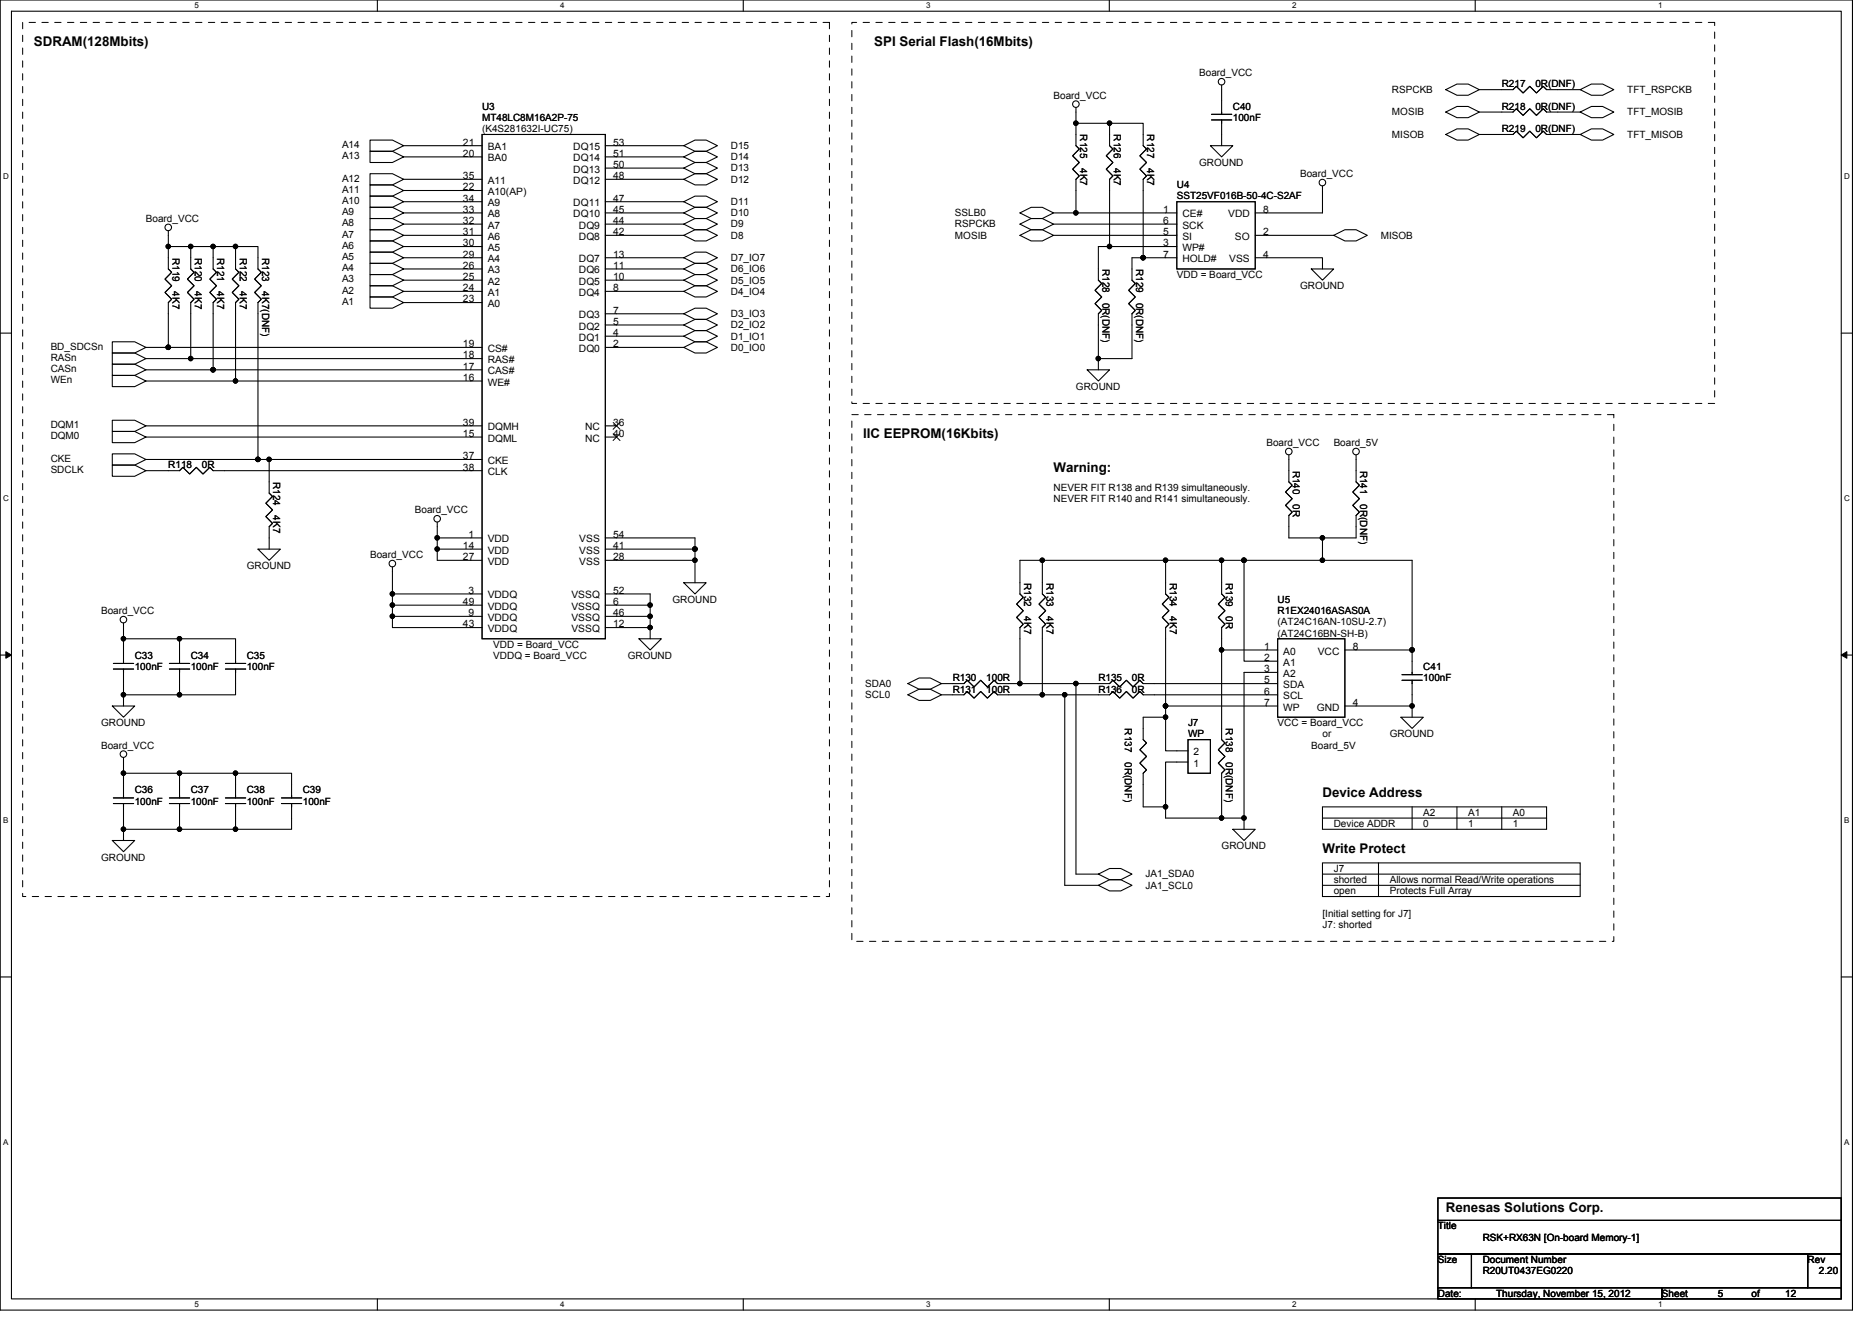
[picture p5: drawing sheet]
<svg xmlns="http://www.w3.org/2000/svg" width="297mm" height="210mm" viewBox="0 0 297 210" stroke-linecap="round" stroke-linejoin="round" font-family="sans-serif">
<path d="M0 0h293.9v207.9h-293.9zM1.8 1.8h290.4v204.3h-290.4z" fill="none" stroke="#000" stroke-width=".17"/>
<g fill="#fff">
<path d="M30.8 .2h.7v1.4h-.7z"/>
<path d="M30.8 206.3h.7v1.4h-.7z"/>
</g>
<path d="M59.9 0v1.8M59.9 206.1v1.8" fill="none" stroke="#000" stroke-width=".17"/>
<g fill="#fff">
<path d="M88.9 .2h.7v1.4h-.7z"/>
<path d="M88.9 206.3h.7v1.4h-.7z"/>
</g>
<path d="M117.9 0v1.8M117.9 206.1v1.8" fill="none" stroke="#000" stroke-width=".17"/>
<g fill="#fff">
<path d="M147 .2h.7v1.4h-.7z"/>
<path d="M147 206.3h.7v1.4h-.7z"/>
</g>
<path d="M176 0v1.8M176 206.1v1.8" fill="none" stroke="#000" stroke-width=".17"/>
<g fill="#fff">
<path d="M205 .2h.7v1.4h-.7z"/>
<path d="M205 206.3h.7v1.4h-.7z"/>
</g>
<path d="M234.1 0v1.8M234.1 206.1v1.8" fill="none" stroke="#000" stroke-width=".17"/>
<g fill="#fff">
<path d="M263.1 .2h.7v1.4h-.7z"/>
<path d="M263.1 206.3h.7v1.4h-.7z"/>
<path d="M.5 27.3h.9v1.4h-.9z"/>
<path d="M292.6 27.3h.9v1.4h-.9z"/>
<path d="M.5 78.4h.9v1.4h-.9z"/>
<path d="M292.6 78.4h.9v1.4h-.9z"/>
</g>
<path d="M0 52.9h1.8M292.2 52.9h1.7" fill="none" stroke="#000" stroke-width=".17"/>
<g fill="#fff">
<path d="M.5 129.5h.8v1.4h-.8z"/>
<path d="M292.6 129.5h.9v1.4h-.9z"/>
</g>
<path d="M0 103.9h1.8M292.2 103.9h1.7" fill="none" stroke="#000" stroke-width=".17"/>
<path d="M.9 103.4l.9 .5-.9 .5zM292.2 103.9l.8-.5v1z" fill="#000" stroke="#000" stroke-width=".16"/>
<g fill="#fff">
<path d="M.5 180.5h.8v1.4h-.8z"/>
<path d="M292.6 180.5h.9v1.4h-.9z"/>
</g>
<g fill="none" stroke="#000" stroke-width=".17">
<path d="M170.7 19.6h5.4v3.5l.5 .5-1.1 1.1 1.1 1.1-1.1 1 1.1 1.1-.5 .5v10.7M170.7 19.6v3.5l.6 .5-1.1 1.1 1.1 1.1-1.1 1 1.1 1.1-.6 .5v5.4M170.7 17.1v2.5M176.1 19.6h5.3v3.5l.5 .5-1 1.1 1 1.1-1 1 1 1.1-.5 .5v12.5M192.2 19h3.2M192.2 18.1h3.2M193.8 13.5v4.6M193.8 19v4.1M229.4 14.2l1.8-.9h1.8l1.7 .9-1.7 .9h-1.8zM229.4 17.8l1.8-.9h1.8l1.7 .9-1.7 .9h-1.8zM234.7 14.2h5.4l.5-.5 1.1 1.1 1-1.1 1.1 1.1 1.1-1.1 .5 .5h5.3M234.7 17.8h5.4l.5-.5 1.1 1 1-1 1.1 1 1.1-1 .5 .5h5.3"/>
<path d="M250.7 14.2l1.8-.9h1.8l1.8 .9-1.8 .9h-1.8zM250.7 17.8l1.8-.9h1.8l1.8 .9-1.8 .9h-1.8zM26.7 39.1v3.6l.5 .5-1 1.1 1 1-1 1.1 1 1.1-.5 .5v7.1M26.7 36.6v2.5M26.7 39.1h3.6M30.3 39.1v3.6l.5 .5-1.1 1.1 1.1 1-1.1 1.1 1.1 1.1-.5 .5v8.9M30.3 39.1h3.5M33.8 39.1v3.6l.6 .5-1.1 1.1 1.1 1-1.1 1.1 1.1 1.1-.6 .5v10.7M33.8 39.1h3.6v3.6l.5 .5-1.1 1.1 1.1 1-1.1 1.1 1.1 1.1-.5 .5v12.5M37.4 39.1h3.5v3.6l.6 .5-1.1 1.1 1.1 1-1.1 1.1 1.1 1.1-.6 .5v24.9M58.7 38.2h3.6l1.7 .9-1.7 .9h-3.6zM58.7 36.4h3.6l1.7 .9-1.7 .9h-3.6z"/>
<path d="M58.7 34.7h3.6l1.7 .9-1.7 .8h-3.6zM58.7 32.9h3.6l1.7 .9-1.7 .9h-3.6zM58.7 31.1h3.6l1.7 .9-1.7 .9h-3.6zM58.7 29.3h3.6l1.7 .9-1.7 .9h-3.6zM58.7 27.6h3.6l1.7 .8-1.7 .9h-3.6zM58.7 24h3.6l1.7 .9-1.7 .9h-3.6zM58.7 22.2h3.6l1.7 .9-1.7 .9h-3.6zM64 33.8h12.5M64 30.2h12.5M64 24.9h12.5M64 35.6h12.5M64 32h12.5"/>
<path d="M64 28.4h12.5M64 23.1h12.5M76.5 21.3h19.6v80h-19.6zM76.5 39.1h-12.5M76.5 37.3h-12.5M96.1 23.1h12.4M96.1 24.9h12.4M96.1 26.7h12.4M96.1 28.4h12.4M96.1 32h12.4M96.1 33.8h12.4M96.1 35.6h12.4"/>
<path d="M96.1 37.3h12.4M108.5 37.3l1.8-.9h1.8l1.7 .9-1.7 .9h-1.8zM108.5 35.6l1.8-.9h1.8l1.7 .9-1.7 .8h-1.8zM108.5 33.8l1.8-.9h1.8l1.7 .9-1.7 .9h-1.8zM108.5 32l1.8-.9h1.8l1.7 .9-1.7 .9h-1.8zM108.5 28.4l1.8-.8h1.8l1.7 .8-1.7 .9h-1.8zM108.5 26.7l1.8-.9h1.8l1.7 .9-1.7 .9h-1.8zM108.5 24.9l1.8-.9h1.8l1.7 .9-1.7 .9h-1.8zM108.5 23.1l1.8-.9h1.8l1.7 .9-1.7 .9h-1.8zM161.8 33.8l1.8-.9h1.8l1.8 .9-1.8 .9h-1.8zM161.8 35.6l1.8-.9h1.8l1.8 .9-1.8 .8h-1.8zM161.8 37.3l1.8-.9h1.8l1.8 .9-1.8 .9h-1.8z"/>
<path d="M167.2 35.6h19.5M167.2 33.8h3.5M170.7 33.8h16M176.1 39.1h-1.8v5.3l.5 .6-1 1.1 1 1-1 1.1 1 1.1-.5 .5v7.1M176.1 39.1h10.6M186.7 37.3h-19.5M186.7 32h12.5v10.7h-12.5zM192.1 23.1h3.5l-1.8 1.8zM199.2 37.3h12.4M209.8 29.5v4.3h-10.6M211.6 37.3l1.8-.9h1.8l1.8 .9-1.8 .9h-1.8zM229.4 21.3l1.8-.9h1.8l1.7 .9-1.7 .9h-1.8z"/>
<path d="M234.7 21.3h5.4l.5-.5 1.1 1.1 1-1.1 1.1 1.1 1.1-1.1 .5 .5h5.3M250.7 21.3l1.8-.9h1.8l1.8 .9-1.8 .9h-1.8zM17.8 54.2h3.6l1.8 .9-1.8 .9h-3.6zM17.8 56h3.6l1.8 .9-1.8 .9h-3.6zM17.8 57.8h3.6l1.8 .9-1.8 .9h-3.6zM17.8 59.6h3.6l1.8 .9-1.8 .8h-3.6zM23.2 56.9h7.1M23.2 55.1h3.5M23.2 58.7h10.6M30.3 56.9h46.2M33.8 58.7h42.7M58.7 47.1h3.6l1.7 .9-1.7 .9h-3.6z"/>
<path d="M58.7 45.3h3.6l1.7 .9-1.7 .9h-3.6zM58.7 43.6h3.6l1.7 .8-1.7 .9h-3.6zM58.7 41.8h3.6l1.7 .9-1.7 .9h-3.6zM58.7 40h3.6l1.7 .9-1.7 .9h-3.6zM64 48h12.5M76.5 55.1h-49.8M76.5 46.2h-12.5M76.5 44.4l-12.5 .1M76.5 42.7h-12.5M76.5 40.9h-12.5M96.1 40.9h12.4M96.1 42.7h12.4"/>
<path d="M96.1 44.4l12.4 .1M96.1 46.2h12.4M96.1 49.8h12.4M96.1 51.6h12.4M96.1 53.3h12.4M108.5 55.1h-12.4M108.5 55.1l1.8-.9h1.8l1.7 .9-1.7 .9h-1.8zM108.5 53.3l1.8-.8h1.8l1.7 .8-1.7 .9h-1.8zM108.5 51.6l1.8-.9h1.8l1.7 .9-1.7 .9h-1.8zM108.5 49.8l1.8-.9h1.8l1.7 .9-1.7 .9h-1.8zM108.5 46.2l1.8-.9h1.8l1.7 .9-1.7 .9h-1.8zM108.5 44.4l1.8-.8h1.8l1.7 .8-1.7 .9h-1.8z"/>
<path d="M108.5 42.7l1.8-.9h1.8l1.7 .9-1.7 .9h-1.8zM108.5 40.9l1.8-.9h1.8l1.7 .9-1.7 .9h-1.8zM172.5 58.7h3.6l-1.8 1.8zM174.3 56.9v1.8M181.4 40.9h5.3M181.4 40.9h-1.8v3.5l.5 .6-1 1.1 1 1-1 1.1 1 1.1-.5 .5v7.1h-5.3M199.2 40.9h10.6v1.8M208.1 42.7h3.5l-1.8 1.7zM17.8 66.7h3.6l1.8 .9-1.8 .9h-3.6zM17.8 68.5h3.6l1.8 .8-1.8 .9h-3.6zM17.8 72h3.6l1.8 .9-1.8 .9h-3.6zM17.8 73.8h3.6l1.8 .9-1.8 .9h-3.6z"/>
<path d="M23.2 67.6h53.3M23.2 60.5h14.2M23.2 72.9h17.7M23.2 69.3h53.3M23.2 74.7h5.3l.5-.6 1.1 1.1 1.1-1.1 1 1.1 1.1-1.1 .5 .6h42.7M37.4 60.5h39.1M40.9 72.9h1.8M76.5 72.9h-33.8v5.3l.5 .6-1 1 1 1.1-1 1.1 1 1-.5 .6v3.5M96.1 67.6h1.7M96.1 69.3h1.7M204.5 72.2v4.3l.5 .5-1 1.1 1 1-1 1.1 1 1.1-.5 .5v3.5h5.3M215.2 72.2v4.3l.5 .5-1.1 1.1 1.1 1-1.1 1.1 1.1 1.1-.5 .5v3.5h-5.4"/>
<path d="M19.6 98.8v2.5M40.9 87.1h3.6l-1.8 1.8zM62.3 94.2h14.2M62.3 90v4.2M62.3 97.8v1.8h14.2M62.3 97.8h14.2M62.3 96v1.8M62.3 96h14.2M62.3 94.2v1.8M69.4 87.1h7.1M69.4 82.8v2.5M69.4 85.3v1.8"/>
<path d="M69.4 85.3h7.1M69.4 87.1v1.8h7.1M96.1 94.2h7.1v1.8M96.1 99.6h7.1M96.1 85.3h14.2v1.8M96.1 88.9h14.2M103.2 99.6v1.7M103.2 97.8h-7.1M103.2 96h-7.1M103.2 97.8v1.8M103.2 96v1.8M108.5 92.5h3.6l-1.8 1.7z"/>
<path d="M110.3 87.1v1.8M110.3 88.9v3.6M110.3 87.1h-14.2M165.4 88.9h-3.6v5.3l.6 .6-1.1 1 1.1 1.1-1.1 1.1 1.1 1-.6 .6v8.9M165.4 88.9v5.3l.5 .6-1 1 1 1.1-1 1.1 1 1-.5 .6v10.6M165.4 88.9h19.6M185 88.9v5.3l.5 .6-1.1 1 1.1 1.1-1.1 1.1 1.1 1-.5 .6v12.4h17.7M185 88.9h8.8M193.8 88.9v5.3l.6 .6-1.1 1 1.1 1.1-1.1 1.1 1.1 1-.6 .6v1.7M193.8 88.9h3.6M197.4 88.9v16h5.3M197.4 88.9h12.4"/>
<path d="M209.8 85.3v3.6M209.8 88.9h14.3v14.2M17.8 112h3.6l-1.8 1.8zM18 106.2h3.2M18 105.3h3.2M19.6 106.2v4M19.6 110.2v1.8M19.6 101.3v4M19.6 101.3h8.9v4M26.9 106.2h3.2M26.9 105.3h3.2M28.5 101.3h8.9v4"/>
<path d="M28.5 106.2v4h-8.9M35.8 106.2h3.2M35.8 105.3h3.2M37.4 106.2v4h-8.9M101.4 101.3h3.5l-1.7 1.8zM144.1 108.5l1.7-.9h1.8l1.8 .9-1.8 .8h-1.8zM144.1 110.2l1.7-.9h1.8l1.8 .9-1.8 .9h-1.8zM149.4 108.5h3.5l.6-.6 1.1 1.1 1-1.1 1.1 1.1 1.1-1.1 .5 .6h3.5M149.4 110.2h3.5l.6-.5 1.1 1.1 1-1.1 1.1 1.1 1.1-1.1 .5 .5h7.1M161.8 108.5h8.9M165.4 110.2h3.5M168.9 110.2h7.2l.5-.5 1.1 1.1 1-1.1 1.1 1.1 1.1-1.1 .5 .5h21.3"/>
<path d="M168.9 110.2v30.3h5.4M170.7 108.5v30.2h3.6M170.7 108.5h5.4l.5-.6 1.1 1.1 1-1.1 1.1 1.1 1.1-1.1 .5 .6h21.3M185 113.8v5.3h3.5M185 113.8h-3.6v3.5l.5 .6-1 1.1 1 1-1 1.1 1 1.1-.5 .5v5.3h3.6M185 112v1.8M188.5 117.3h3.6v5.4h-3.6zM193.8 101.3v1.8h8.9M193.8 103.1v12.5M193.8 115.6v1.7l.6 .6-1.1 1.1 1.1 1-1.1 1.1 1.1 1.1-.6 .5v7.1h-8.8v-1.8M202.7 101.3h10.7v12.5h-10.7zM202.7 106.7h-5.3v23.1"/>
<path d="M213.4 103.1h10.7M213.4 112h10.7M222.3 113.8h3.5l-1.7 1.8zM222.5 107.9h3.2M222.5 107h3.2M224.1 103.1v3.9M224.1 112v1.8M224.1 107.9v4.1M17.8 133.3h3.6l-1.8 1.8zM18 127.5h3.2M18 126.6h3.2M19.6 120.2v2.5"/>
<path d="M19.6 127.5v4.1M19.6 122.7v3.9M19.6 122.7h8.9v3.9M19.6 131.6h8.9M19.6 131.6v1.8M26.9 127.5h3.2M26.9 126.6h3.2M28.5 131.6h8.9M28.5 127.5v4.1M28.5 122.7h8.9v3.9M35.8 127.5h3.2M35.8 126.6h3.2"/>
<path d="M37.4 127.5v4.1M37.4 122.7h8.9v3.9M44.7 127.5h3.2M44.7 126.6h3.2M46.3 127.5v4.1h-8.9M174.3 138.7l1.8-.9h1.7l1.8 .9-1.8 .9h-1.7zM188.5 120.9h-3.5v7.1M193.8 129.8h3.6M195.6 131.6h3.6l-1.8 1.7zM197.4 129.8v1.8M209.8 128h35.6v3.6h-35.6zM209.8 136.9h40.9v5.3h-40.9z"/>
<path d="M209.8 129.8h35.6M209.8 138.7h40.9M218.7 136.9v5.3M224.1 128v3.6M231.2 128v3.6M238.3 128v3.6M0 155h1.8M174.3 140.5l1.8-.9h1.7l1.8 .9-1.8 .9h-1.7zM209.8 140.5h40.9M292.2 155h1.7M228.2 190.1h64v3.5h-64zM228.2 193.6h64v5.4h-64z"/>
<path d="M228.2 199h5.3v5.3h-5.3zM233.5 199h53.3v5.3h-53.3zM286.8 199h5.4v5.3h-5.4zM228.2 204.3h35.5v1.8h-35.5zM263.7 204.3h28.5v1.8h-28.5z"/>
<circle cx="170.7" cy="16.5" r=".52"/>
<circle cx="193.8" cy="13" r=".52"/>
<circle cx="26.7" cy="36.1" r=".52"/>
<circle cx="209.8" cy="29" r=".52"/>
<circle cx="204.5" cy="71.6" r=".52"/>
<circle cx="215.2" cy="71.6" r=".52"/>
<circle cx="19.6" cy="98.3" r=".52"/>
<circle cx="62.3" cy="89.4" r=".52"/>
<circle cx="69.4" cy="82.3" r=".52"/>
<circle cx="19.6" cy="119.6" r=".52"/>
</g>
<g fill="#000" stroke="#000" stroke-width=".17">
<circle cx="170.7" cy="19.5" r=".35"/>
<circle cx="176" cy="19.5" r=".35"/>
<circle cx="26.7" cy="39.1" r=".35"/>
<circle cx="30.3" cy="39.1" r=".35"/>
<circle cx="33.8" cy="39.1" r=".35"/>
<circle cx="37.4" cy="39.1" r=".35"/>
<circle cx="170.7" cy="33.8" r=".35"/>
<circle cx="176" cy="39.1" r=".35"/>
<circle cx="26.7" cy="55.1" r=".35"/>
<circle cx="30.3" cy="56.9" r=".35"/>
<circle cx="33.8" cy="58.7" r=".35"/>
<circle cx="174.3" cy="56.9" r=".35"/>
<circle cx="181.4" cy="40.9" r=".35"/>
<circle cx="37.4" cy="60.4" r=".35"/>
<circle cx="40.9" cy="72.9" r=".35"/>
<circle cx="42.7" cy="72.9" r=".35"/>
<circle cx="62.3" cy="94.2" r=".35"/>
<circle cx="62.3" cy="97.8" r=".35"/>
<circle cx="62.3" cy="96" r=".35"/>
<circle cx="69.4" cy="85.3" r=".35"/>
<circle cx="69.4" cy="87.1" r=".35"/>
<circle cx="103.2" cy="97.8" r=".35"/>
<circle cx="103.2" cy="96" r=".35"/>
<circle cx="103.2" cy="99.6" r=".35"/>
<circle cx="110.3" cy="87.1" r=".35"/>
<circle cx="110.3" cy="88.9" r=".35"/>
<circle cx="165.4" cy="88.9" r=".35"/>
<circle cx="184.9" cy="88.9" r=".35"/>
<circle cx="193.8" cy="88.9" r=".35"/>
<circle cx="197.4" cy="88.9" r=".35"/>
<circle cx="209.8" cy="88.9" r=".35"/>
<circle cx="209.8" cy="85.3" r=".35"/>
<circle cx="19.6" cy="101.3" r=".35"/>
<circle cx="19.6" cy="110.2" r=".35"/>
<circle cx="28.5" cy="110.2" r=".35"/>
<circle cx="28.5" cy="101.3" r=".35"/>
<circle cx="161.8" cy="108.4" r=".35"/>
<circle cx="165.4" cy="110.2" r=".35"/>
<circle cx="168.9" cy="110.2" r=".35"/>
<circle cx="170.7" cy="108.4" r=".35"/>
<circle cx="184.9" cy="113.8" r=".35"/>
<circle cx="184.9" cy="112" r=".35"/>
<circle cx="193.8" cy="103.1" r=".35"/>
<circle cx="224.1" cy="112" r=".35"/>
<circle cx="224.1" cy="103.1" r=".35"/>
<circle cx="19.6" cy="122.7" r=".35"/>
<circle cx="19.6" cy="131.6" r=".35"/>
<circle cx="28.5" cy="122.7" r=".35"/>
<circle cx="28.5" cy="131.6" r=".35"/>
<circle cx="37.4" cy="122.7" r=".35"/>
<circle cx="37.4" cy="131.6" r=".35"/>
<circle cx="184.9" cy="128" r=".35"/>
<circle cx="193.8" cy="129.8" r=".35"/>
<circle cx="197.4" cy="129.8" r=".35"/>
</g>
<path d="M3.6 3.6h128v138.6h-128zM135.2 3.6h136.9v60.4h-136.9zM135.2 65.8h120.9v83.6h-120.9z" fill="none" stroke="#000" stroke-width=".16" stroke-dasharray="1 1 1 1 1 1 1 1"/>
<path d="M97.3 67l1.1 1.1M97.3 68.8l1.1 1.1M98.4 67l-1.1 1.1M98.4 68.8l-1.1 1.1" fill="none" stroke="#000" stroke-width=".16"/>
<g font-size="2.1">
<text x="5.4" y="7.3">SDRAM(128Mbits)</text>
<text x="138.7" y="7.3">SPI Serial Flash(16Mbits)</text>
<text x="136.9" y="69.5">IIC EEPROM(16Kbits)</text>
<text x="167.2" y="74.9">Warning:</text>
<text x="209.8" y="126.4">Device Address</text>
<text x="209.8" y="135.3">Write Protect</text>
<text x="229.4" y="192.2">Renesas Solutions Corp.</text>
</g>
<g font-size="1.6">
<text x="76.5" y="17.4">U3</text>
<text x="167.2" y="15.6">Board_VCC</text>
<text x="190.3" y="12.1">Board_VCC</text>
<text x="195.6" y="17.4">C40</text>
<text x="220.9" y="14.8">RSPCKB</text>
<text x="238.3" y="13.9">R217</text>
<text x="238.3" y="17.4">R218</text>
<text x="243.6" y="13.9">0R(DNF)</text>
<text x="243.6" y="17.4">0R(DNF)</text>
<text x="258.2" y="14.8">TFT_RSPCKB</text>
<text x="54.3" y="23.5">A14</text>
<text x="73.5" y="23.1">21</text>
<text x="76.5" y="21">(K4S281632I-UC75)</text>
<text x="76.5" y="19.2">MT48LC8M16A2P-75</text>
<text x="77.4" y="23.8">BA1</text>
<text x="91" y="23.8">DQ15</text>
<text x="97.3" y="23.1">53</text>
<text x="116" y="23.6">D15</text>
<text x="171.4" y="21.3" transform="rotate(90 171.4 21.3)">R125</text>
<text x="176.7" y="21.3" transform="rotate(90 176.7 21.3)">R126</text>
<text x="182.1" y="21.3" transform="rotate(90 182.1 21.3)">R127</text>
<text x="195.6" y="19.2">100nF</text>
<text x="220.9" y="18.3">MOSIB</text>
<text x="220.9" y="21.9">MISOB</text>
<text x="238.3" y="21">R219</text>
<text x="243.6" y="21">0R(DNF)</text>
<text x="258.2" y="18.3">TFT_MOSIB</text>
<text x="258.2" y="21.9">TFT_MISOB</text>
<text x="54.3" y="28.8">A12</text>
<text x="54.3" y="25.3">A13</text>
<text x="73.5" y="28.4">35</text>
<text x="73.5" y="24.9">20</text>
<text x="77.4" y="29.2">A11</text>
<text x="77.4" y="25.6">BA0</text>
<text x="91" y="29.2">DQ12</text>
<text x="91" y="27.4">DQ13</text>
<text x="91" y="25.6">DQ14</text>
<text x="97.3" y="28.4">48</text>
<text x="97.3" y="26.6">50</text>
<text x="97.3" y="24.9">51</text>
<text x="116" y="29">D12</text>
<text x="116" y="27.2">D13</text>
<text x="116" y="25.4">D14</text>
<text x="171.4" y="26.7" transform="rotate(90 171.4 26.7)">4K7</text>
<text x="176.7" y="26.7" transform="rotate(90 176.7 26.7)">4K7</text>
<text x="182.1" y="26.7" transform="rotate(90 182.1 26.7)">4K7</text>
<text x="186.7" y="29.9">U4</text>
<text x="190.3" y="26.3">GROUND</text>
<text x="206.3" y="28.1">Board_VCC</text>
<text x="23.2" y="35.2">Board_VCC</text>
<text x="54.3" y="35.9">A8</text>
<text x="54.3" y="34.1">A9</text>
<text x="54.3" y="32.4">A10</text>
<text x="54.3" y="30.6">A11</text>
<text x="73.5" y="30.2">22</text>
<text x="73.5" y="35.5">32</text>
<text x="73.5" y="33.8">33</text>
<text x="73.5" y="32">34</text>
<text x="77.4" y="30.9">A10(AP)</text>
<text x="77.4" y="34.5">A8</text>
<text x="77.4" y="32.7">A9</text>
<text x="91" y="34.5">DQ10</text>
<text x="91" y="32.7">DQ11</text>
<text x="97.3" y="35.5">44</text>
<text x="97.3" y="33.8">45</text>
<text x="97.3" y="32">47</text>
<text x="116" y="34.3">D10</text>
<text x="116" y="32.5">D11</text>
<text x="151.5" y="34.3">SSLB0</text>
<text x="184.6" y="33.8">1</text>
<text x="184.6" y="35.5">6</text>
<text x="186.7" y="31.6">SST25VF016B-50-4C-S2AF</text>
<text x="187.6" y="34.5">CE#</text>
<text x="194.9" y="34.5">VDD</text>
<text x="200.4" y="33.8">8</text>
<text x="27.4" y="40.9" transform="rotate(90 27.4 40.9)">R119</text>
<text x="30.9" y="40.9" transform="rotate(90 30.9 40.9)">R120</text>
<text x="34.5" y="40.9" transform="rotate(90 34.5 40.9)">R121</text>
<text x="38" y="40.9" transform="rotate(90 38 40.9)">R122</text>
<text x="41.6" y="40.9" transform="rotate(90 41.6 40.9)">R123</text>
<text x="54.3" y="41.3">A5</text>
<text x="54.3" y="39.5">A6</text>
<text x="54.3" y="37.7">A7</text>
<text x="73.5" y="40.9">29</text>
<text x="73.5" y="39.1">30</text>
<text x="73.5" y="37.3">31</text>
<text x="77.4" y="41.6">A4</text>
<text x="77.4" y="39.8">A5</text>
<text x="77.4" y="38.1">A6</text>
<text x="77.4" y="36.3">A7</text>
<text x="91.9" y="41.6">DQ7</text>
<text x="91.9" y="38.1">DQ8</text>
<text x="91.9" y="36.3">DQ9</text>
<text x="97.3" y="40.9">13</text>
<text x="97.3" y="37.3">42</text>
<text x="116" y="41.4">D7_IO7</text>
<text x="116" y="37.9">D8</text>
<text x="116" y="36.1">D9</text>
<text x="151.5" y="36.1">RSPCKB</text>
<text x="151.5" y="37.9">MOSIB</text>
<text x="184.6" y="39.1">3</text>
<text x="184.6" y="37.3">5</text>
<text x="184.6" y="40.9">7</text>
<text x="187.6" y="39.8">WP#</text>
<text x="187.6" y="38.1">SI</text>
<text x="187.6" y="36.3">SCK</text>
<text x="187.6" y="41.6">HOLD#</text>
<text x="195" y="41.6">VSS</text>
<text x="196" y="38.1">SO</text>
<text x="200.4" y="37.3">2</text>
<text x="200.4" y="40.9">4</text>
<text x="219.1" y="37.9">MISOB</text>
<text x="27.4" y="46.2" transform="rotate(90 27.4 46.2)">4K7</text>
<text x="30.9" y="46.2" transform="rotate(90 30.9 46.2)">4K7</text>
<text x="34.5" y="46.2" transform="rotate(90 34.5 46.2)">4K7</text>
<text x="38" y="46.2" transform="rotate(90 38 46.2)">4K7</text>
<text x="41.6" y="46.2" transform="rotate(90 41.6 46.2)">4K7(DNF)</text>
<text x="54.3" y="46.6">A2</text>
<text x="54.3" y="44.8">A3</text>
<text x="54.3" y="43">A4</text>
<text x="73.5" y="48">23</text>
<text x="73.5" y="46.2">24</text>
<text x="73.5" y="44.4">25</text>
<text x="73.5" y="42.7">26</text>
<text x="77.4" y="46.9">A1</text>
<text x="77.4" y="45.2">A2</text>
<text x="77.4" y="43.4">A3</text>
<text x="91.9" y="46.9">DQ4</text>
<text x="91.9" y="45.2">DQ5</text>
<text x="91.9" y="43.4">DQ6</text>
<text x="97.3" y="46.2">8</text>
<text x="97.3" y="44.4">10</text>
<text x="97.3" y="42.7">11</text>
<text x="116" y="46.8">D4_IO4</text>
<text x="116" y="45">D5_IO5</text>
<text x="116" y="43.2">D6_IO6</text>
<text x="174.9" y="42.7" transform="rotate(90 174.9 42.7)">R128</text>
<text x="180.3" y="42.7" transform="rotate(90 180.3 42.7)">R129</text>
<text x="186.7" y="44.1">VDD = Board_VCC</text>
<text x="206.3" y="45.9">GROUND</text>
<text x="54.3" y="48.4">A1</text>
<text x="77.4" y="48.7">A0</text>
<text x="91.9" y="52.3">DQ2</text>
<text x="91.9" y="50.5">DQ3</text>
<text x="97.3" y="53.3">4</text>
<text x="97.3" y="51.5">5</text>
<text x="97.3" y="49.8">7</text>
<text x="116" y="53.9">D1_IO1</text>
<text x="116" y="52.1">D2_IO2</text>
<text x="116" y="50.3">D3_IO3</text>
<text x="174.9" y="48" transform="rotate(90 174.9 48)">0R(DNF)</text>
<text x="180.3" y="48" transform="rotate(90 180.3 48)">0R(DNF)</text>
<text x="8" y="55.5">BD_SDCSn</text>
<text x="8" y="57.3">RASn</text>
<text x="8" y="59">CASn</text>
<text x="73.5" y="58.7">17</text>
<text x="73.5" y="56.9">18</text>
<text x="73.5" y="55.1">19</text>
<text x="77.4" y="59.4">CAS#</text>
<text x="77.4" y="57.6">RAS#</text>
<text x="77.4" y="55.8">CS#</text>
<text x="91.9" y="55.8">DQ0</text>
<text x="91.9" y="54.1">DQ1</text>
<text x="97.3" y="55.1">2</text>
<text x="116" y="55.6">D0_IO0</text>
<text x="8" y="60.8">WEn</text>
<text x="73.5" y="60.4">16</text>
<text x="77.4" y="61.2">WE#</text>
<text x="170.7" y="61.9">GROUND</text>
<text x="8" y="67.9">DQM1</text>
<text x="8" y="69.7">DQM0</text>
<text x="73.5" y="69.3">15</text>
<text x="73.5" y="67.5">39</text>
<text x="77.4" y="70.1">DQML</text>
<text x="77.4" y="68.3">DQMH</text>
<text x="92.8" y="68.3">NC</text>
<text x="92.8" y="70.1">NC</text>
<text x="97.3" y="67.5">36</text>
<text x="97.3" y="69.3">40</text>
<text x="201" y="70.8">Board_VCC</text>
<text x="211.6" y="70.8">Board_5V</text>
<text x="8" y="73.3">CKE</text>
<text x="8" y="75">SDCLK</text>
<text x="26.7" y="74.3">R118</text>
<text x="32" y="74.3">0R</text>
<text x="43.4" y="76.5" transform="rotate(90 43.4 76.5)">R124</text>
<text x="73.5" y="72.9">37</text>
<text x="73.5" y="74.7">38</text>
<text x="77.4" y="73.6">CKE</text>
<text x="77.4" y="75.4">CLK</text>
<text x="167.2" y="77.9">NEVER FIT R138 and R139 simultaneously.</text>
<text x="205.2" y="74.7" transform="rotate(90 205.2 74.7)">R140</text>
<text x="215.8" y="74.7" transform="rotate(90 215.8 74.7)">R141</text>
<text x="43.4" y="81.8" transform="rotate(90 43.4 81.8)">4K7</text>
<text x="65.8" y="81.4">Board_VCC</text>
<text x="167.2" y="79.7">NEVER FIT R140 and R141 simultaneously.</text>
<text x="205.2" y="80" transform="rotate(90 205.2 80)">0R</text>
<text x="215.8" y="80" transform="rotate(90 215.8 80)">0R(DNF)</text>
<text x="58.7" y="88.5">Board_VCC</text>
<text x="73.5" y="87.1">14</text>
<text x="73.5" y="88.9">27</text>
<text x="74.4" y="85.3">1</text>
<text x="77.4" y="86.1">VDD</text>
<text x="77.4" y="87.8">VDD</text>
<text x="77.4" y="89.6">VDD</text>
<text x="91.9" y="89.6">VSS</text>
<text x="91.9" y="87.8">VSS</text>
<text x="91.9" y="86.1">VSS</text>
<text x="97.3" y="88.9">28</text>
<text x="97.3" y="87.1">41</text>
<text x="97.3" y="85.3">54</text>
<text x="39.2" y="90.3">GROUND</text>
<text x="73.5" y="96">49</text>
<text x="74.4" y="94.2">3</text>
<text x="77.4" y="95">VDDQ</text>
<text x="90.7" y="95">VSSQ</text>
<text x="97.3" y="96">6</text>
<text x="97.3" y="94.2">52</text>
<text x="106.7" y="95.7">GROUND</text>
<text x="162.5" y="92.5" transform="rotate(90 162.5 92.5)">R132</text>
<text x="166" y="92.5" transform="rotate(90 166 92.5)">R133</text>
<text x="185.6" y="92.5" transform="rotate(90 185.6 92.5)">R134</text>
<text x="194.5" y="92.5" transform="rotate(90 194.5 92.5)">R139</text>
<text x="202.7" y="95.7">U5</text>
<text x="16" y="97.4">Board_VCC</text>
<text x="73.5" y="99.5">43</text>
<text x="74.4" y="97.8">9</text>
<text x="77.4" y="96.7">VDDQ</text>
<text x="77.4" y="98.5">VDDQ</text>
<text x="77.4" y="100.3">VDDQ</text>
<text x="90.7" y="100.3">VSSQ</text>
<text x="90.7" y="98.5">VSSQ</text>
<text x="90.7" y="96.7">VSSQ</text>
<text x="97.3" y="99.5">12</text>
<text x="97.3" y="97.8">46</text>
<text x="162.5" y="97.8" transform="rotate(90 162.5 97.8)">4K7</text>
<text x="166" y="97.8" transform="rotate(90 166 97.8)">4K7</text>
<text x="185.6" y="97.8" transform="rotate(90 185.6 97.8)">4K7</text>
<text x="194.5" y="97.8" transform="rotate(90 194.5 97.8)">0R</text>
<text x="202.7" y="101">(AT24C16BN-SH-B)</text>
<text x="202.7" y="99.2">(AT24C16AN-10SU-2.7)</text>
<text x="202.7" y="97.4">R1EX24016ASAS0A</text>
<text x="21.4" y="104.5">C33</text>
<text x="21.4" y="106.3">100nF</text>
<text x="30.3" y="104.5">C34</text>
<text x="30.3" y="106.3">100nF</text>
<text x="39.2" y="104.5">C35</text>
<text x="39.2" y="106.3">100nF</text>
<text x="78.3" y="102.8">VDD = Board_VCC</text>
<text x="78.3" y="104.5">VDDQ = Board_VCC</text>
<text x="99.6" y="104.5">GROUND</text>
<text x="200.6" y="103.1">1</text>
<text x="200.6" y="104.9">2</text>
<text x="200.6" y="106.7">3</text>
<text x="203.6" y="103.8">A0</text>
<text x="203.6" y="105.6">A1</text>
<text x="203.6" y="107.4">A2</text>
<text x="209.1" y="103.8">VCC</text>
<text x="214.6" y="103.1">8</text>
<text x="225.8" y="106.3">C41</text>
<text x="137.3" y="109">SDA0</text>
<text x="137.3" y="110.8">SCL0</text>
<text x="151.2" y="108.1">R130</text>
<text x="151.2" y="109.9">R131</text>
<text x="156.5" y="108.1">100R</text>
<text x="156.5" y="109.9">100R</text>
<text x="174.3" y="108.1">R135</text>
<text x="174.3" y="109.9">R136</text>
<text x="179.6" y="108.1">0R</text>
<text x="179.6" y="109.9">0R</text>
<text x="200.6" y="108.4">5</text>
<text x="200.6" y="110.2">6</text>
<text x="200.6" y="112">7</text>
<text x="203.6" y="109.2">SDA</text>
<text x="203.6" y="111">SCL</text>
<text x="203.6" y="112.7">WP</text>
<text x="208.9" y="112.7">GND</text>
<text x="214.6" y="112">4</text>
<text x="225.8" y="108.1">100nF</text>
<text x="16" y="115.2">GROUND</text>
<text x="16" y="118.8">Board_VCC</text>
<text x="178.5" y="115.6" transform="rotate(90 178.5 115.6)">R137</text>
<text x="188.5" y="115.2">J7</text>
<text x="188.5" y="117">WP</text>
<text x="189.4" y="119.8">2</text>
<text x="194.5" y="115.6" transform="rotate(90 194.5 115.6)">R138</text>
<text x="202.7" y="115.2">VCC = Board_VCC</text>
<text x="208.1" y="118.8">Board_5V</text>
<text x="209.8" y="117">or</text>
<text x="220.5" y="117">GROUND</text>
<text x="21.4" y="125.9">C36</text>
<text x="30.3" y="125.9">C37</text>
<text x="39.2" y="125.9">C38</text>
<text x="48" y="125.9">C39</text>
<text x="178.5" y="120.9" transform="rotate(90 178.5 120.9)">0R(DNF)</text>
<text x="189.4" y="121.6">1</text>
<text x="194.5" y="120.9" transform="rotate(90 194.5 120.9)">0R(DNF)</text>
<text x="21.4" y="127.7">100nF</text>
<text x="30.3" y="127.7">100nF</text>
<text x="39.2" y="127.7">100nF</text>
<text x="48" y="127.7">100nF</text>
<text x="211.6" y="131.2">Device ADDR</text>
<text x="225.8" y="131.2">0</text>
<text x="225.8" y="129.4">A2</text>
<text x="233" y="129.4">A1</text>
<text x="233" y="131.2">1</text>
<text x="240.1" y="129.4">A0</text>
<text x="240.1" y="131.2">1</text>
<text x="16" y="136.5">GROUND</text>
<text x="193.8" y="134.8">GROUND</text>
<text x="181.8" y="139.2">JA1_SDA0</text>
<text x="181.8" y="141">JA1_SCL0</text>
<text x="211.6" y="138.3">J7</text>
<text x="211.6" y="140.1">shorted</text>
<text x="211.6" y="141.9">open</text>
<text x="220.5" y="140.1">Allows normal Read/Write operations</text>
<text x="220.5" y="141.9">Protects Full Array</text>
<text x="209.8" y="145.4">[Initial setting for J7]</text>
<text x="209.8" y="147.2">J7: shorted</text>
<text x="228.2" y="195.1">Title</text>
<text x="235.3" y="196.8">RSK+RX63N [On-board Memory-1]</text>
<text x="228.2" y="200.4">Size</text>
<text x="235.3" y="200.4">Document Number</text>
<text x="235.3" y="202.2">R20UT0437EG0220</text>
<text x="286.8" y="200.4">Rev</text>
<text x="288.6" y="202.2">2.20</text>
<text x="228.2" y="205.7">Date:</text>
<text x="237.4" y="205.7">Thursday, November 15, 2012</text>
<text x="263.7" y="205.7">Sheet</text>
<text x="272.6" y="205.7">5</text>
<text x="277.9" y="205.7">of</text>
<text x="283.3" y="205.7">12</text>
</g>
<g font-size="1.3">
<text x="30.8" y="1.3">5</text>
<text x="88.9" y="1.3">4</text>
<text x="147" y="1.3">3</text>
<text x="205" y="1.3">2</text>
<text x="263.1" y="1.3">1</text>
<text x=".5" y="28.4">D</text>
<text x="292.6" y="28.4">D</text>
<text x=".5" y="79.5">C</text>
<text x="292.6" y="79.5">C</text>
<text x=".5" y="130.6">B</text>
<text x="292.6" y="130.6">B</text>
<text x=".5" y="181.7">A</text>
<text x="292.6" y="181.7">A</text>
<text x="30.8" y="207.4">5</text>
<text x="88.9" y="207.4">4</text>
<text x="147" y="207.4">3</text>
<text x="205" y="207.4">2</text>
<text x="263.1" y="207.4">1</text>
</g>
</svg>
